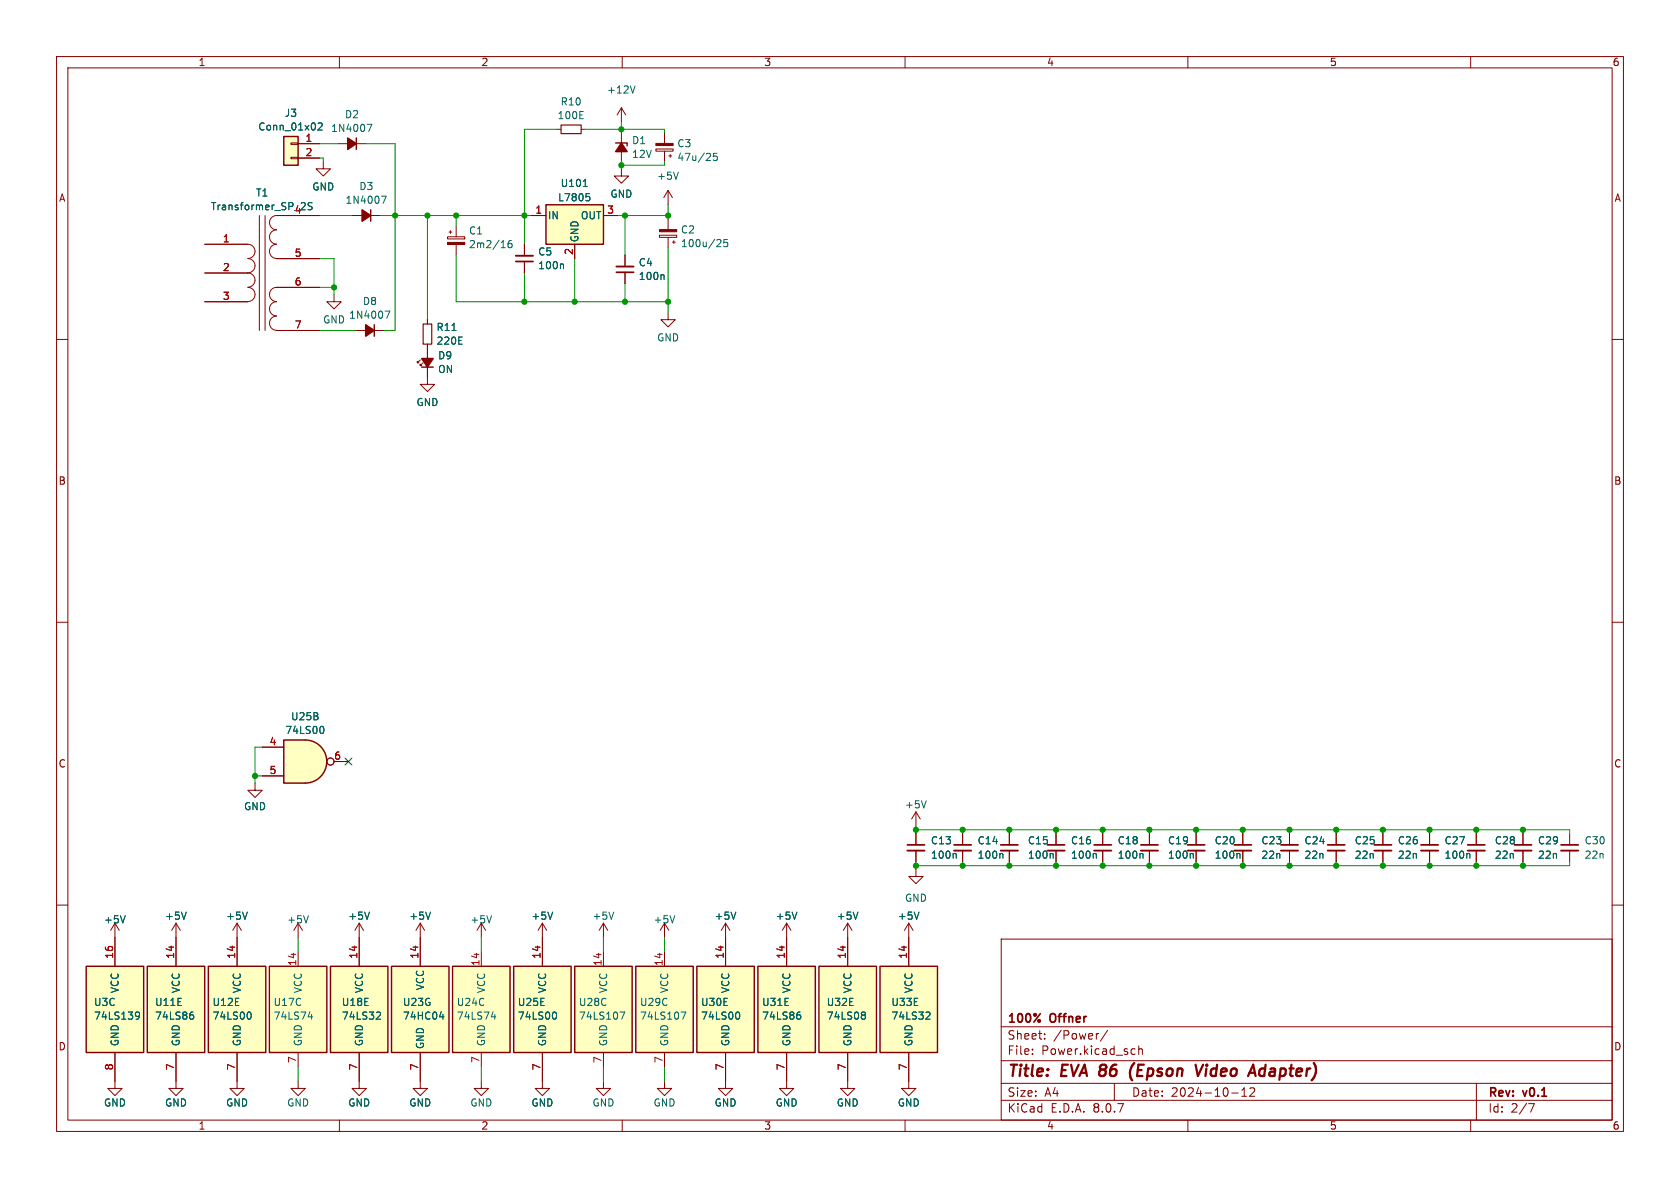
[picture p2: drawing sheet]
<svg xmlns="http://www.w3.org/2000/svg" width="297mm" height="210mm" viewBox="0 0 297 210" stroke-linecap="round" stroke-linejoin="round" font-family="sans-serif">
<g fill="none" stroke="#840000" stroke-width=".18">
<path d="M10 10h277v190h-277zM12 12h273v186h-273zM60 10v2M110 10v2M160 10v2M210 10v2M260 10v2M10 60h2M285 60h2M10 110h2M285 110h2M10 160h2"/>
<path d="M177 166h108v32h-108zM285 160h2M60 198v2M110 198v2M160 198v2M177 194.5h108M177 191.5h108M177 187.5h108M177 181.5h108M182.5 186.3v.1M182.5 185.5v.1M184.7 183.6v.1"/>
<path d="M184.7 182.8v.1M194.2 182.7l-.2 .1M195.8 182.1l-1.3 2M197 191.5v3M200.2 185.4l.5 .1M200.7 186.3l-.5 .1M201.3 185.5l.2-.1 .4 .1 .1 .9M201.3 184.9v1.5M210 198v2M217.7 193.2h1.2M219.5 193.8h.9M219.5 192.7l.5-.4v1.5"/>
<path d="M221 192.4l.5-.1 .2 .1 .1 .3-.9 1.1h.9M260 198v2M261 191.5v6.5M270.2 195.1h1l-.6 1.5"/>
</g>
<path d="M200.5 187.9a2.35 2.35 0 0 0-.3 3.1M212.7 188.2l-.9 2M213.3 188.9l-.2 1.3M213.4 188.2l-.1 .2M213.4 188.2l-.1 .1v.1M213.4 188.2v.1l-.1 .1M223.5 188.9a.66 .66 0 0 0-.8 .4v.7l.2 .2h.4" fill="none" stroke="#840000" stroke-width=".4"/>
<path d="M155.6 170.8h10.1v15.3h-10.1z" fill="#ffffc2"/>
<path d="M155.6 170.8h10.1v15.3h-10.1z" fill="none" stroke="#840000" stroke-width=".25"/>
<path d="M160.7 165.7v5.1M160.7 186.1v5" fill="none" stroke="#840000" stroke-width=".18"/>
<path d="M163.9 178.9l.4 .1 .1 .3-.8 .9h.8" fill="none" stroke="#006464" stroke-width=".18"/>
<path d="M134 170.8h10.1v15.3h-10.1z" fill="#ffffc2"/>
<path d="M134 170.8h10.1v15.3h-10.1z" fill="none" stroke="#840000" stroke-width=".25"/>
<path d="M139.1 165.7v5.1M139.1 186.1v5" fill="none" stroke="#840000" stroke-width=".18"/>
<path d="M141.1 179.4h.2l.3 .2-.1 .4-.4 .2M141.2 178.9h.2" fill="none" stroke="#006464" stroke-width=".18"/>
<path d="M123.2 170.8h10.1v15.3h-10.1z" fill="#ffffc2"/>
<path d="M123.2 170.8h10.1v15.3h-10.1z" fill="none" stroke="#840000" stroke-width=".25"/>
<g fill="none" stroke="#840000" stroke-width=".18">
<path d="M161.9 153.7v1.2h1.3l-1.3 1.3-1.2-1.3h1.2M128.3 163.2v7.6M128.3 163.2l-.8 1.3M128.3 163.2l.7 1.3M149.9 163.2l-.8 1.3M149.9 163.2v2.5M149.9 163.2l.7 1.3M160.7 163.2l-.8 1.3M160.7 163.2v2.5M160.7 163.2l.7 1.3M106.7 191.1v1.3h1.2l-1.2 1.3-1.3-1.3h1.3M128.3 186.1v6.3h1.2l-1.2 1.3-1.3-1.3h1.3"/>
<path d="M139.1 191.1v1.3h1.2l-1.2 1.3-1.3-1.3h1.3M149.9 191.1v1.3h1.2l-1.2 1.3-1.3-1.3h1.3M160.7 191.1v1.3h1.2l-1.2 1.3-1.3-1.3h1.3"/>
</g>
<path d="M130.1 161.2l-.4 1.3M130.5 178.9a.79 .79 0 0 1 0 1.3M151.7 161.2l-.4 1.3M162.5 161.2l-.5 1.3" fill="none" stroke="#006464" stroke-width=".18"/>
<path d="M144.8 170.8h10.1v15.3h-10.1z" fill="#ffffc2"/>
<path d="M108.8 25.3h2.1v.5M66.2 57.4v2M74.5 64.9h2.1M144.8 170.8h10.1v15.3h-10.1z" fill="none" stroke="#840000" stroke-width=".25"/>
<g fill="none" stroke="#840000" stroke-width=".18">
<path d="M109.9 23.5v5.1M116 26.3h3v.4h-3zM117.5 23.5v1.8M117.5 26.7v1.9M118.1 33.7l-.8 1.2M118.1 33.7v2.5M118.1 38.7v1.9M118.1 33.7l.8 1.2M118.2 27.6h.5M118.5 27.3v.5M62.9 58.4h5M75.6 56.5v.8"/>
<path d="M116.6 41.6h3v.4h-3zM118.1 55.2v1.3h1.3l-1.3 1.3-1.3-1.3h1.3M118.1 42v1.8M118.9 42.8h.5M119.1 42.5v.6M74.3 63.6l-.5 .5v-.2v.2h.2M74.8 64.1l-.5 .5v-.2v.2h.2M75.6 60.8v7.1h1.2l-1.2 1.3-1.3-1.3h1.3M161.9 143.5v2.6M161.9 147.3v2.1M161.9 150.4v2M161.9 143.5l-.7 1.3"/>
<path d="M161.9 143.5l.8 1.3M170.2 147.3v2.1M170.2 150.4v2M178.4 147.3v2.1M178.4 150.4v2M186.7 147.3v2.1M186.7 150.4v2M194.9 147.3v2.1M194.9 150.4v2M203.2 147.3v2.1M203.2 150.4v2M149.9 165.7v5.1"/>
<path d="M149.9 186.1v5"/>
</g>
<g fill="none" stroke="#006464" stroke-width=".18">
<path d="M119.9 30.4l-.4 1.3M124.8 28.4h.8M125.6 27.2v.4M126.8 27.1h-.6l-.1 .6 .2-.1h.4l.1 .2v.5l-.2 .1-.5-.1M68.1 55h.8l-.5 1.3M79.9 58.4h.7M81.1 59.6h.6M127.2 42.3l.3 .3-.1 .3-.7 .7h.8M128.6 42.3h-.6l-.1 .6 .2-.1 .4 .1 .2 .2-.1 .4-.2 .1-.5-.1M81.1 60.8h.6M163.7 141.5l-.4 1.3M168.9 150.9l.2 .2v.6"/>
<path d="M177.1 150.9l.2 .2v.6M186 150.9l.2 .2v.6M193.6 150.9l.2 .2v.6M201.9 150.9l.2 .2v.6M210.8 150.9l.2 .1v.7M152.5 178.9h.3l.2 .2-.2 .3M152.5 179.4h.3M152.8 179.4l.2 .3v.2l-.1 .2-.4 .1"/>
</g>
<path d="M160.4 150.4h3M168.7 150.4h3M176.9 150.4h3.1M185.2 150.4h3M193.4 150.4h3.1M201.7 150.4h3" fill="none" stroke="#840000" stroke-width=".33"/>
<path d="M160.4 149.4h3M168.7 149.4h3M176.9 149.4h3.1M185.2 149.4h3M193.4 149.4h3.1M201.7 149.4h3" fill="none" stroke="#840000" stroke-width=".3"/>
<g fill="#840000" stroke="#840000" stroke-width=".25">
<path d="M64.6 57.4l1.6 1-1.6 1z"/>
<path d="M109.9 25.3l1 1.5h-2.1z"/>
<path d="M74.5 63.4h2.1l-1 1.5z"/>
</g>
<g fill="#840000" stroke="#840000" stroke-width=".18">
<path d="M116 25.3h3v.4h-3z"/>
<path d="M116.6 40.6h3v.4h-3z"/>
</g>
<path d="M74.8 57.3h1.5v3.5h-1.5z" fill="none" stroke="#840000" stroke-width=".2"/>
<path d="M101.6 170.8h10.2v15.3h-10.2z" fill="#ffffc2"/>
<path d="M101.6 170.8h10.2v15.3h-10.2z" fill="none" stroke="#840000" stroke-width=".25"/>
<path d="M106.7 163.2v2.5M106.7 168.3v2.5M106.7 163.2l-.8 1.3M106.7 163.2l.7 1.3M106.7 186.1v2.5M117.5 191.1v1.3h1.2l-1.2 1.3-1.3-1.3h1.3" fill="none" stroke="#840000" stroke-width=".18"/>
<path d="M108.5 161.2l-.4 1.3M109.6 178.9h.8l-.5 1.3" fill="none" stroke="#006464" stroke-width=".18"/>
<path d="M112.4 170.8h10.2v15.3h-10.2z" fill="#ffffc2"/>
<path d="M112.4 170.8h10.2v15.3h-10.2z" fill="none" stroke="#840000" stroke-width=".25"/>
<path d="M74.3 163.2l-.8 1.3M74.3 163.2v2.5M74.3 163.2l.8 1.3M117.5 163.2v2.5M117.5 168.3v2.5M117.5 163.2l-.8 1.3M117.5 163.2l.7 1.3M117.5 186.1v2.5" fill="none" stroke="#840000" stroke-width=".18"/>
<path d="M76.1 161.2l-.4 1.3M119.3 161.9l-.4 1.2M120.4 178.9h.8l-.5 1.3" fill="none" stroke="#006464" stroke-width=".18"/>
<path d="M47.6 170.8h10.2v15.3h-10.2z" fill="#ffffc2"/>
<path d="M47.6 170.8h10.2v15.3h-10.2z" fill="none" stroke="#840000" stroke-width=".25"/>
<path d="M52.7 168.3v2.5M41.9 191.1v1.3h1.3l-1.3 1.3-1.3-1.3h1.3M52.7 186.1v2.5M74.3 191.1v1.3h1.3l-1.3 1.3-1.3-1.3h1.3M85.1 191.1v1.3h1.3l-1.3 1.3-1.3-1.3h1.3" fill="none" stroke="#840000" stroke-width=".18"/>
<path d="M54.5 179.7h.8M55.1 179.3v.9" fill="none" stroke="#006464" stroke-width=".18"/>
<path d="M58.4 170.8h10.2v15.3h-10.2z" fill="#ffffc2"/>
<path d="M58.4 170.8h10.2v15.3h-10.2z" fill="none" stroke="#840000" stroke-width=".25"/>
<path d="M63.5 165.7v5.1M63.5 186.1v5" fill="none" stroke="#840000" stroke-width=".18"/>
<path d="M66.7 178.9l.4 .1 .2 .3-.8 .9h.8" fill="none" stroke="#006464" stroke-width=".18"/>
<path d="M69.2 170.8h10.2v15.3h-10.2z" fill="#ffffc2"/>
<path d="M63 24.4v2M65.5 37.1v2M69.2 170.8h10.2v15.3h-10.2z" fill="none" stroke="#840000" stroke-width=".25"/>
<g fill="none" stroke="#840000" stroke-width=".18">
<path d="M59.7 25.4h5.1M62.2 38.1h5.1M79.1 41.9h3.1v.3h-3.1zM79.4 41h.5M79.6 40.8v.5M80.6 40v1.9M80.6 43.2v1.9M63.5 163.2l-.8 1.3M63.5 163.2v2.5M63.5 163.2l.8 1.3M74.3 165.7v5.1M52.7 191.1v1.3h1.3l-1.3 1.3-1.3-1.3h1.3"/>
<path d="M63.5 191.1v1.3h1.3l-1.3 1.3-1.3-1.3h1.3M74.3 186.1v5"/>
</g>
<path d="M64.9 22h.8l-.5 1.2M67.4 34.7h.9l-.6 1.2M88.6 43.8h.7M90.4 42.5l-.3 .1a.86 .86 0 0 0 0 1.2l.4-.1v-.5l-.2-.2h-.2l-.3 .2M65.3 161.2l-.4 1.3M77.7 179.7h.8M78.3 179.3v.9" fill="none" stroke="#006464" stroke-width=".18"/>
<g fill="#840000" stroke="#840000" stroke-width=".25">
<path d="M64 37.1l1.5 1-1.5 1z"/>
<path d="M61.5 24.4l1.5 1-1.5 1z"/>
</g>
<path d="M79.1 42.8h3.1v.4h-3.1z" fill="#840000" stroke="#840000" stroke-width=".18"/>
<path d="M50.2 24.1h2.5v5.1h-2.5z" fill="#ffffc2"/>
<g fill="none" stroke="#840000" stroke-width=".18">
<path d="M45.8 38.1v20.3M46.9 38.1v20.3M51.4 27.8h1.3v.3h-1.3zM51.4 25.3h1.3v.2h-1.3zM52.7 25.4h3.8M52.7 27.9h3.8M56.5 38.1h-7.6a1.25 1.25 0 0 0-1.2 1.3 1.25 1.25 0 0 0 1.2 1.2M57.1 28.6v1.2h1.3l-1.3 1.3-1.2-1.3h1.2M36.2 48.3h7.6a1.27 1.27 0 0 1 1.3 1.2 1.27 1.27 0 0 1-1.3 1.3 1.26 1.26 0 0 1 1.3 1.3 1.26 1.26 0 0 1-1.3 1.2M36.2 43.2h7.6a1.27 1.27 0 0 1 1.3 1.2 1.27 1.27 0 0 1-1.3 1.3 1.26 1.26 0 0 1 1.3 1.3 1.26 1.26 0 0 1-1.3 1.2M36.2 53.3h7.6M48.9 53.3a1.27 1.27 0 0 0-1.2 1.3 1.27 1.27 0 0 0 1.2 1.3 1.25 1.25 0 0 0-1.2 1.2 1.25 1.25 0 0 0 1.2 1.3"/>
<path d="M48.9 43.2a1.25 1.25 0 0 0-1.2 1.2 1.25 1.25 0 0 0 1.2 1.3h7.6M48.9 40.6a1.25 1.25 0 0 0-1.2 1.3 1.25 1.25 0 0 0 1.2 1.2M48.9 58.4h7.6M56.5 50.8h-7.6a1.25 1.25 0 0 0-1.2 1.3 1.25 1.25 0 0 0 1.2 1.2M59.1 52.1v1.2h1.2l-1.2 1.3-1.3-1.3h1.3"/>
</g>
<path d="M50.2 24.1h2.5v5.1h-2.5z" fill="none" stroke="#840000" stroke-width=".25"/>
<path d="M53.7 35.8l.3 .3-.1 .3-.7 .7h.8M55.2 35.9l-.5-.1-.2 .1v.4l.6 .2 .1 .3-.3 .3-.4-.1M56.2 21.8l.5-.1 .3 .4-.8 .9h.8" fill="none" stroke="#006464" stroke-width=".18"/>
<path d="M90.8 170.8h10.2v15.3h-10.2z" fill="#ffffc2"/>
<path d="M90.8 170.8h10.2v15.3h-10.2z" fill="none" stroke="#840000" stroke-width=".25"/>
<path d="M95.9 165.7v5.1M95.9 186.1v5" fill="none" stroke="#840000" stroke-width=".18"/>
<path d="M98.1 178.9a.79 .79 0 0 1 0 1.3" fill="none" stroke="#006464" stroke-width=".18"/>
<path d="M15.2 170.8h10.2v15.3h-10.2z" fill="#ffffc2"/>
<path d="M15.2 170.8h10.2v15.3h-10.2z" fill="none" stroke="#840000" stroke-width=".25"/>
<path d="M20.3 163.2v7.6M20.3 163.2l-.7 1.3M20.3 163.2l.8 1.3M31.1 163.2l-.7 1.3M31.1 163.2v2.5M31.1 163.2l.8 1.3M20.3 186.1v5M31.1 191.1v1.3h1.3l-1.3 1.3-1.3-1.3h1.3" fill="none" stroke="#840000" stroke-width=".18"/>
<path d="M22.1 161.9l-.4 1.2M24.1 179l.3-.1 .2 .1a.84 .84 0 0 1-.3 1.2h-.2M24.7 179.4l-.3 .3-.3-.1M32.9 161.2l-.4 1.3" fill="none" stroke="#006464" stroke-width=".18"/>
<path d="M26 170.8h10.2v15.3h-10.2z" fill="#ffffc2"/>
<path d="M26 170.8h10.2v15.3h-10.2z" fill="none" stroke="#840000" stroke-width=".25"/>
<path d="M31.1 165.7v5.1M20.3 191.1v1.3h1.3l-1.3 1.3-1.3-1.3h1.3M31.1 186.1v5" fill="none" stroke="#840000" stroke-width=".18"/>
<path d="M33.8 179.4h.2l.2 .2v.4l-.4 .2M33.9 178.9h.2" fill="none" stroke="#006464" stroke-width=".18"/>
<path d="M80 170.8h10.2v15.3h-10.2z" fill="#ffffc2"/>
<path d="M80 170.8h10.2v15.3h-10.2z" fill="none" stroke="#840000" stroke-width=".25"/>
<g fill="none" stroke="#840000" stroke-width=".18">
<path d="M45.1 138.4v1.3h1.3l-1.3 1.3-1.3-1.3h1.3M85.1 163.2v2.5M85.1 168.3v2.5M85.1 163.2l-.8 1.3M85.1 163.2l.8 1.3M95.9 163.2l-.8 1.3M95.9 163.2v2.5M95.9 163.2l.7 1.3M139.1 163.2l-.8 1.3M139.1 163.2v2.5M139.1 163.2l.7 1.3M85.1 186.1v2.5"/>
<path d="M95.9 191.1v1.3h1.3l-1.3 1.3-1.3-1.3h1.3"/>
</g>
<path d="M86.9 179.7h.8M86.9 161.9l-.4 1.2M87.5 179.3v.9M97.7 161.2l-.4 1.3M140.9 161.2l-.4 1.3" fill="none" stroke="#006464" stroke-width=".18"/>
<path d="M54 130.8a3.8 3.8 0 0 1 3.8 3.8 3.8 3.8 0 0 1-3.8 3.8z" fill="#ffffc2" stroke="#ffffc2" stroke-width=".18"/>
<path d="M50.2 130.8h3.8v7.6h-3.8z" fill="#ffffc2"/>
<path d="M50.2 130.8h3.8a3.8 3.8 0 0 1 3.8 3.8 3.8 3.8 0 0 1-3.8 3.8h-3.8z" fill="none" stroke="#840000" stroke-width=".25"/>
<g fill="none" stroke="#840000" stroke-width=".18">
<path d="M46.4 132.1h3.8M46.4 137.2h3.8M59.1 134.6h2.5"/>
<circle cx="58.4" cy="134.6" r=".63"/>
</g>
<path d="M57 128.4a.79 .79 0 0 1 0 1.3" fill="none" stroke="#006464" stroke-width=".18"/>
<path d="M36.8 170.8h10.2v15.3h-10.2z" fill="#ffffc2"/>
<path d="M36.8 170.8h10.2v15.3h-10.2z" fill="none" stroke="#840000" stroke-width=".25"/>
<g fill="none" stroke="#840000" stroke-width=".18">
<path d="M211.5 147.3v2.1M211.5 150.4v2M269.2 147.3v2.1M269.2 150.4v2M277.5 147.3v2.1M277.5 150.4v2M41.9 163.2v7.6M41.9 163.2l-.8 1.3M41.9 163.2l.8 1.3M52.7 163.2l-.8 1.3M52.7 163.2v2.5M52.7 163.2l.8 1.3"/>
<path d="M41.9 186.1v5"/>
</g>
<path d="M219 150.9l.2 .1v.7M43.7 161.2l-.4 1.3M44.1 178.9a.79 .79 0 0 1 0 1.3M54.5 161.9l-.4 1.2" fill="none" stroke="#006464" stroke-width=".18"/>
<path d="M209.9 150.4h3.1M267.7 150.4h3.1M276 150.4h3" fill="none" stroke="#840000" stroke-width=".33"/>
<path d="M209.9 149.4h3.1M267.7 149.4h3.1M276 149.4h3" fill="none" stroke="#840000" stroke-width=".3"/>
<path d="M96.5 36.2h10.2v7h-10.2z" fill="#ffffc2"/>
<path d="M96.5 36.2h10.2v7h-10.2z" fill="none" stroke="#840000" stroke-width=".25"/>
<g fill="none" stroke="#840000" stroke-width=".18">
<path d="M109.9 19.1l-.8 1.2M109.9 19.1v2.5M109.9 19.1l.7 1.2M48.9 38.1h7.6M52.7 25.4h3.8M52.7 27.9h3.8M94 38.1h2.5M98.4 22.9h.8M102.7 22.9h.8M106.7 38.1h2.5M109.9 29.8v1.3h1.2l-1.2 1.3-1.3-1.3h1.3M36.2 43.2h7.6"/>
<path d="M36.2 48.3h7.6M36.2 53.3h7.6M48.9 45.7h7.6M48.9 50.8h7.6M48.9 58.4h7.6M75.6 56.5v.8M92.7 43.2v2M92.7 46.2v2.1M101.6 43.2v2.5M110.5 45.1v2M110.5 48.1v2.1M75.6 60.8v2.6"/>
<path d="M75.6 64.9v1.8M46.4 132.1h3.8M46.4 137.2h3.8M59.1 134.6h2.5M161.9 147.3v2.1M161.9 150.4v2M170.2 147.3v2.1M170.2 150.4v2M178.4 147.3v2.1M178.4 150.4v2M186.7 147.3v2.1M186.7 150.4v2"/>
<path d="M194.9 147.3v2.1M194.9 150.4v2M203.2 147.3v2.1M203.2 150.4v2M211.5 147.3v2.1M211.5 150.4v2M219.7 147.3v2.1M219.7 150.4v2M228 147.3v2.1M228 150.4v2M236.2 147.3v2.1M236.2 150.4v2"/>
<path d="M244.5 147.3v2.1M244.5 150.4v2M252.7 147.3v2.1M252.7 150.4v2M261 147.3v2.1M261 150.4v2M269.2 147.3v2.1M269.2 150.4v2M20.3 165.7v5.1M31.1 165.7v5.1M41.9 165.7v5.1M63.5 165.7v5.1"/>
<path d="M74.3 165.7v5.1M95.9 165.7v5.1M128.3 165.7v5.1M139.1 165.7v5.1M149.9 165.7v5.1M160.7 165.7v5.1M20.3 186.1v5M31.1 186.1v5M41.9 186.1v5M63.5 186.1v5M74.3 186.1v5M95.9 186.1v5"/>
<path d="M128.3 186.1v5M139.1 186.1v5M149.9 186.1v5M160.7 186.1v5"/>
<circle cx="58.4" cy="134.6" r=".63"/>
</g>
<g fill="none" stroke="#006464" stroke-width=".18">
<path d="M102.5 19.7h.6M112.3 15.2l-.4 1.3M53.7 35.8l.3 .3-.1 .3-.7 .7h.8M55.2 35.9l-.5-.1-.2 .1v.4l.6 .2 .1 .3-.3 .3-.4-.1M56.2 21.8l.5-.1 .3 .4-.8 .9h.8M102.5 21h.6M103.1 33h.7M103.6 34.2h.6M103.7 34.7h.3l.3 .3-.1 .4-.5 .1M79.9 58.4h.7M81.1 59.6h.6M99.4 46.7l.2 .1v.7"/>
<path d="M117.2 48.6l.2 .1v.7M81.1 60.8h.6M57 128.4a.79 .79 0 0 1 0 1.3M168.9 150.9l.2 .2v.6M177.1 150.9l.2 .2v.6M186 150.9l.2 .2v.6M193.6 150.9l.2 .2v.6M201.9 150.9l.2 .2v.6M210.8 150.9l.2 .1v.7M219 150.9l.2 .1v.7M259.7 150.9l.2 .2v.6M22.1 161.9l-.4 1.2"/>
<path d="M24.1 179l.3-.1 .2 .1a.84 .84 0 0 1-.3 1.2h-.2M24.7 179.4l-.3 .3-.3-.1M32.9 161.2l-.4 1.3M33.8 179.4h.2l.2 .2v.4l-.4 .2M33.9 178.9h.2M43.7 161.2l-.4 1.3M44.1 178.9a.79 .79 0 0 1 0 1.3M65.3 161.2l-.4 1.3M66.7 178.9l.4 .1 .2 .3-.8 .9h.8M76.1 161.2l-.4 1.3M77.7 179.7h.8M78.3 179.3v.9"/>
<path d="M97.7 161.2l-.4 1.3M98.1 178.9a.79 .79 0 0 1 0 1.3M130.1 161.2l-.4 1.3M130.5 178.9a.79 .79 0 0 1 0 1.3M140.9 161.2l-.4 1.3M141.1 179.4h.2l.3 .2-.1 .4-.4 .2M141.2 178.9h.2M151.7 161.2l-.4 1.3M152.5 178.9h.3l.2 .2-.2 .3M152.5 179.4h.3M152.8 179.4l.2 .3v.2l-.1 .2-.4 .1M162.5 161.2l-.5 1.3"/>
<path d="M163.9 178.9l.4 .1 .1 .3-.8 .9h.8"/>
</g>
<path d="M91.2 45.2h3M109 47.1h3M218.2 150.4h3M226.4 150.4h3.1M234.7 150.4h3M243 150.4h3M251.2 150.4h3.1M259.5 150.4h3" fill="none" stroke="#840000" stroke-width=".33"/>
<path d="M91.2 46.2h3M109 48.1h3M218.2 149.4h3M226.4 149.4h3.1M234.7 149.4h3M243 149.4h3M251.2 149.4h3.1M259.5 149.4h3" fill="none" stroke="#840000" stroke-width=".3"/>
<path d="M99.2 22.1h3.5v1.5h-3.5z" fill="none" stroke="#840000" stroke-width=".2"/>
<g fill="none" stroke="#009600" stroke-width=".18">
<path d="M56.5 27.9h.6v.7M56.5 38.1h5.7M56.5 25.4h3.2M64.8 25.4h5v33h-1.9M67.3 38.1h26.7M75.6 38.1v18.4M80.6 38.1v1.9M98.4 22.9h-5.7v20.3M103.5 22.9h14v.6M109.2 38.1h8.9M109.9 21.6v1.9M109.9 28.6v1.2"/>
<path d="M110.5 38.1v7M117.5 28.6v.6h-7.6M118.1 36.2v2.5M56.5 45.7h2.6v6.4M56.5 50.8h2.6M56.5 58.4h6.4M80.6 45.1v8.2h37.5M92.7 48.3v5M101.6 45.7v7.6M110.5 50.2v3.1M118.1 43.8v11.4M45.1 137.2h1.3"/>
<path d="M46.4 132.1h-1.3v6.3M161.9 146.7h115.6v.6M161.9 146.1v1.2M161.9 152.4v1.3M170.2 146.7v.6M170.2 152.4v.6M178.4 146.7v.6M178.4 152.4v.6M186.7 146.7v.6M186.7 152.4v.6M194.9 146.7v.6M194.9 152.4v.6"/>
<path d="M203.2 146.7v.6M203.2 152.4v.6M211.5 146.7v.6M211.5 152.4v.6M219.7 146.7v.6M219.7 152.4v.6M228 146.7v.6M228 152.4v.6M236.2 146.7v.6M236.2 152.4v.6M244.5 146.7v.6M244.5 152.4v.6"/>
<path d="M252.7 146.7v.6M252.7 152.4v.6M261 146.7v.6M261 152.4v.6M269.2 146.7v.6M269.2 152.4v.6M277.5 152.4v.6h-115.6M52.7 165.7v2.6M85.1 165.7v2.6M106.7 165.7v2.6M117.5 165.7v2.6M52.7 188.6v2.5"/>
<path d="M85.1 188.6v2.5M106.7 188.6v2.5M117.5 188.6v2.5"/>
</g>
<path d="M61 134l1.2 1.2M62.2 134l-1.2 1.2" fill="none" stroke="#000084" stroke-width=".18"/>
<g fill="#009600" stroke="#009600" stroke-width=".18">
<circle cx="261" cy="146.7" r=".46"/>
<circle cx="261" cy="153" r=".46"/>
<circle cx="252.7" cy="146.7" r=".46"/>
<circle cx="244.5" cy="153" r=".46"/>
<circle cx="244.5" cy="146.7" r=".46"/>
<circle cx="219.7" cy="146.7" r=".46"/>
<circle cx="228" cy="146.7" r=".46"/>
<circle cx="228" cy="153" r=".46"/>
<circle cx="219.7" cy="153" r=".46"/>
<circle cx="252.7" cy="153" r=".46"/>
<circle cx="269.2" cy="153" r=".46"/>
<circle cx="269.2" cy="146.7" r=".46"/>
<circle cx="236.2" cy="153" r=".46"/>
<circle cx="236.2" cy="146.7" r=".46"/>
<circle cx="92.7" cy="38.1" r=".46"/>
<circle cx="80.6" cy="38.1" r=".46"/>
<circle cx="110.5" cy="38.1" r=".46"/>
<circle cx="109.9" cy="22.9" r=".46"/>
<circle cx="101.6" cy="53.3" r=".46"/>
<circle cx="109.9" cy="29.2" r=".46"/>
<circle cx="92.7" cy="53.3" r=".46"/>
<circle cx="178.4" cy="146.7" r=".46"/>
<circle cx="59.1" cy="50.8" r=".46"/>
<circle cx="110.5" cy="53.3" r=".46"/>
<circle cx="118.1" cy="53.3" r=".46"/>
<circle cx="118.1" cy="38.1" r=".46"/>
<circle cx="178.4" cy="153" r=".46"/>
<circle cx="170.2" cy="153" r=".46"/>
<circle cx="170.2" cy="146.7" r=".46"/>
<circle cx="211.5" cy="146.7" r=".46"/>
<circle cx="211.5" cy="153" r=".46"/>
<circle cx="186.7" cy="146.7" r=".46"/>
<circle cx="194.9" cy="146.7" r=".46"/>
<circle cx="194.9" cy="153" r=".46"/>
<circle cx="161.9" cy="153" r=".46"/>
<circle cx="161.9" cy="146.7" r=".46"/>
<circle cx="186.7" cy="153" r=".46"/>
<circle cx="203.2" cy="153" r=".46"/>
<circle cx="203.2" cy="146.7" r=".46"/>
<circle cx="45.1" cy="137.2" r=".46"/>
<circle cx="69.8" cy="38.1" r=".46"/>
<circle cx="75.6" cy="38.1" r=".46"/>
</g>
<g font-size="2.8" fill="#840000">
<text x="178" y="190.9">Title:</text>
<text x="187.7" y="190.9">EVA 86</text>
<text x="201.4" y="190.9">(Epson</text>
<text x="213.9" y="190.9">Video</text>
<text x="224.2" y="190.9">Adapter)</text>
</g>
<g font-size="2.1" fill="#840000">
<text x="178" y="184">Sheet:</text>
<text x="178" y="181.2">100%</text>
<text x="185.7" y="181.2">Offner</text>
<text x="186.2" y="184">/Power/</text>
<text x="178" y="186.7">File:</text>
<text x="184.1" y="186.7">Power.kicad_sch</text>
<text x="178" y="196.9">KiCad</text>
<text x="178" y="194.1">Size:</text>
<text x="184.7" y="194.1">A4</text>
<text x="185.7" y="196.9">E.D.A.</text>
<text x="193.3" y="196.9">8.0.7</text>
<text x="200" y="194.1">Date:</text>
<text x="207" y="194.1">2024-10-12</text>
<text x="263" y="194.3">Rev:</text>
<text x="263" y="196.9">Id:</text>
<text x="267.1" y="196.9">2/7</text>
<text x="269.4" y="194.3">v0.1</text>
</g>
<g font-size="1.8" fill="#840000">
<text x="35" y="11.9">1</text>
<text x="85" y="11.9">2</text>
<text x="135" y="11.9">3</text>
<text x="185" y="11.9">4</text>
<text x="235" y="11.9">5</text>
<text x="285" y="11.9">6</text>
<text x="10.3" y="35.9">A</text>
<text x="285.3" y="35.9">A</text>
<text x="10.3" y="85.9">B</text>
<text x="285.3" y="85.9">B</text>
<text x="10.3" y="135.9">C</text>
<text x="285.3" y="135.9">C</text>
<text x="10.3" y="185.9">D</text>
<text x="285.3" y="185.9">D</text>
<text x="35" y="199.9">1</text>
<text x="85" y="199.9">2</text>
<text x="135" y="199.9">3</text>
<text x="185" y="199.9">4</text>
<text x="235" y="199.9">5</text>
<text x="285" y="199.9">6</text>
</g>
<g font-size="1.8" fill="#006464">
<text x="107.2" y="16.7">+12V</text>
<text x="45.6" y="23.3">Conn_01x02</text>
<text x="50.2" y="20.8">J3</text>
<text x="58.4" y="23.5">1N4007</text>
<text x="60.9" y="21.1">D2</text>
<text x="98.5" y="21.3">100E</text>
<text x="99" y="18.8">R10</text>
<text x="111.6" y="25.7">D1</text>
<text x="111.6" y="28.1">12V</text>
<text x="119.6" y="26.2">C3</text>
<text x="119.6" y="28.7">47u/25</text>
<text x="45.2" y="34.9">T1</text>
<text x="55.1" y="33.9">GND</text>
<text x="63.4" y="33.8">D3</text>
<text x="98.6" y="35.8">L7805</text>
<text x="99" y="33.2">U101</text>
<text x="107.8" y="35.2">GND</text>
<text x="116.1" y="32">+5V</text>
<text x="37.2" y="37.4">Transformer_SP_2S</text>
<text x="61" y="36.2">1N4007</text>
<text x="82.8" y="41.7">C1</text>
<text x="96.8" y="39">IN</text>
<text x="102.6" y="39">OUT</text>
<text x="120.3" y="41.5">C2</text>
<text x="82.8" y="44.1">2m2/16</text>
<text x="95" y="45.4">C5</text>
<text x="95" y="47.8">100n</text>
<text x="102.5" y="42.9" transform="rotate(-90 102.5 42.9)">GND</text>
<text x="112.8" y="47.3">C4</text>
<text x="120.3" y="43.9">100u/25</text>
<text x="112.8" y="49.7">100n</text>
<text x="57" y="57.4">GND</text>
<text x="61.6" y="56.5">1N4007</text>
<text x="64.1" y="54.1">D8</text>
<text x="77.1" y="58.7">R11</text>
<text x="77.1" y="61.1">220E</text>
<text x="77.4" y="63.7">D9</text>
<text x="116.1" y="60.6">GND</text>
<text x="73.5" y="72">GND</text>
<text x="77.4" y="66.1">ON</text>
<text x="50.3" y="130">74LS00</text>
<text x="51.4" y="127.5">U25B</text>
<text x="43" y="143.4">GND</text>
<text x="159.9" y="143.1">+5V</text>
<text x="164.5" y="149.5">C13</text>
<text x="172.7" y="149.5">C14</text>
<text x="181.6" y="149.5">C15</text>
<text x="189.2" y="149.5">C16</text>
<text x="197.5" y="149.5">C18</text>
<text x="206.4" y="149.5">C19</text>
<text x="214.6" y="149.5">C20</text>
<text x="222.9" y="149.5">C23</text>
<text x="230.5" y="149.5">C24</text>
<text x="239.4" y="149.5">C25</text>
<text x="247" y="149.5">C26</text>
<text x="255.3" y="149.5">C27</text>
<text x="264.2" y="149.5">C28</text>
<text x="271.8" y="149.5">C29</text>
<text x="280" y="149.5">C30</text>
<text x="164.5" y="152">100n</text>
<text x="172.7" y="152">100n</text>
<text x="181.6" y="152">100n</text>
<text x="189.2" y="152">100n</text>
<text x="197.5" y="152">100n</text>
<text x="206.4" y="152">100n</text>
<text x="214.6" y="152">100n</text>
<text x="222.9" y="152">22n</text>
<text x="230.5" y="152">22n</text>
<text x="239.4" y="152">22n</text>
<text x="247" y="152">22n</text>
<text x="255.3" y="152">100n</text>
<text x="264.2" y="152">22n</text>
<text x="271.8" y="152">22n</text>
<text x="280" y="152">22n</text>
<text x="159.9" y="159.6">GND</text>
<text x="18.3" y="163.4">+5V</text>
<text x="29.1" y="162.8">+5V</text>
<text x="39.9" y="162.8">+5V</text>
<text x="50.7" y="163.4">+5V</text>
<text x="61.5" y="162.8">+5V</text>
<text x="72.3" y="162.8">+5V</text>
<text x="83.1" y="163.4">+5V</text>
<text x="93.8" y="162.8">+5V</text>
<text x="104.6" y="162.8">+5V</text>
<text x="115.4" y="163.4">+5V</text>
<text x="126.2" y="162.8">+5V</text>
<text x="137" y="162.8">+5V</text>
<text x="147.8" y="162.8">+5V</text>
<text x="158.6" y="162.8">+5V</text>
<text x="16.5" y="178">U3C</text>
<text x="21.2" y="175.7" transform="rotate(-90 21.2 175.7)">VCC</text>
<text x="27.3" y="178">U11E</text>
<text x="32" y="175.7" transform="rotate(-90 32 175.7)">VCC</text>
<text x="37.5" y="178">U12E</text>
<text x="42.8" y="175.7" transform="rotate(-90 42.8 175.7)">VCC</text>
<text x="48.3" y="178">U17C</text>
<text x="53.6" y="175.7" transform="rotate(-90 53.6 175.7)">VCC</text>
<text x="60.3" y="178">U18E</text>
<text x="64.4" y="175.7" transform="rotate(-90 64.4 175.7)">VCC</text>
<text x="71.1" y="178">U23G</text>
<text x="75.2" y="175.2" transform="rotate(-90 75.2 175.2)">VCC</text>
<text x="80.7" y="178">U24C</text>
<text x="86" y="175.7" transform="rotate(-90 86 175.7)">VCC</text>
<text x="91.4" y="178">U25E</text>
<text x="96.7" y="175.7" transform="rotate(-90 96.7 175.7)">VCC</text>
<text x="102.2" y="178">U28C</text>
<text x="107.5" y="175.7" transform="rotate(-90 107.5 175.7)">VCC</text>
<text x="113" y="178">U29C</text>
<text x="118.3" y="175.7" transform="rotate(-90 118.3 175.7)">VCC</text>
<text x="123.8" y="178">U30E</text>
<text x="129.1" y="175.7" transform="rotate(-90 129.1 175.7)">VCC</text>
<text x="134.6" y="178">U31E</text>
<text x="139.9" y="175.7" transform="rotate(-90 139.9 175.7)">VCC</text>
<text x="146.1" y="178">U32E</text>
<text x="150.7" y="175.7" transform="rotate(-90 150.7 175.7)">VCC</text>
<text x="157.5" y="178">U33E</text>
<text x="161.5" y="175.7" transform="rotate(-90 161.5 175.7)">VCC</text>
<text x="16.5" y="180.5">74LS139</text>
<text x="21.2" y="185" transform="rotate(-90 21.2 185)">GND</text>
<text x="27.3" y="180.5">74LS86</text>
<text x="32" y="185" transform="rotate(-90 32 185)">GND</text>
<text x="37.5" y="180.5">74LS00</text>
<text x="42.8" y="185" transform="rotate(-90 42.8 185)">GND</text>
<text x="48.3" y="180.5">74LS74</text>
<text x="53.6" y="185" transform="rotate(-90 53.6 185)">GND</text>
<text x="60.3" y="180.5">74LS32</text>
<text x="64.4" y="185" transform="rotate(-90 64.4 185)">GND</text>
<text x="71.1" y="180.5">74HC04</text>
<text x="75.2" y="185.5" transform="rotate(-90 75.2 185.5)">GND</text>
<text x="80.7" y="180.5">74LS74</text>
<text x="86" y="185" transform="rotate(-90 86 185)">GND</text>
<text x="91.4" y="180.5">74LS00</text>
<text x="96.7" y="185" transform="rotate(-90 96.7 185)">GND</text>
<text x="102.2" y="180.5">74LS107</text>
<text x="107.5" y="185" transform="rotate(-90 107.5 185)">GND</text>
<text x="113" y="180.5">74LS107</text>
<text x="118.3" y="185" transform="rotate(-90 118.3 185)">GND</text>
<text x="123.8" y="180.5">74LS00</text>
<text x="129.1" y="185" transform="rotate(-90 129.1 185)">GND</text>
<text x="134.6" y="180.5">74LS86</text>
<text x="139.9" y="185" transform="rotate(-90 139.9 185)">GND</text>
<text x="146.1" y="180.5">74LS08</text>
<text x="150.7" y="185" transform="rotate(-90 150.7 185)">GND</text>
<text x="157.5" y="180.5">74LS32</text>
<text x="161.5" y="185" transform="rotate(-90 161.5 185)">GND</text>
<text x="18.3" y="195.8">GND</text>
<text x="29.1" y="195.8">GND</text>
<text x="39.9" y="195.8">GND</text>
<text x="50.7" y="195.8">GND</text>
<text x="61.5" y="195.8">GND</text>
<text x="72.3" y="195.8">GND</text>
<text x="83.1" y="195.8">GND</text>
<text x="93.8" y="195.8">GND</text>
<text x="104.6" y="195.8">GND</text>
<text x="115.4" y="195.8">GND</text>
<text x="126.2" y="195.8">GND</text>
<text x="137" y="195.8">GND</text>
<text x="147.8" y="195.8">GND</text>
<text x="158.6" y="195.8">GND</text>
</g>
<g font-size="1.8" fill="#a90000">
<text x="53.9" y="25.1">1</text>
<text x="53.9" y="27.7">2</text>
<text x="52" y="37.8">4</text>
<text x="94.5" y="37.8">1</text>
<text x="107.2" y="37.8">3</text>
<text x="39.3" y="42.9">1</text>
<text x="52" y="45.5">5</text>
<text x="101.3" y="45.2" transform="rotate(-90 101.3 45.2)">2</text>
<text x="39.3" y="48">2</text>
<text x="39.3" y="53.1">3</text>
<text x="52" y="50.5">6</text>
<text x="52" y="58.2">7</text>
<text x="47.6" y="131.8">4</text>
<text x="47.6" y="136.9">5</text>
<text x="59" y="134.4">6</text>
<text x="20.1" y="169.6" transform="rotate(-90 20.1 169.6)">16</text>
<text x="30.9" y="169.6" transform="rotate(-90 30.9 169.6)">14</text>
<text x="41.7" y="169.6" transform="rotate(-90 41.7 169.6)">14</text>
<text x="52.5" y="170.9" transform="rotate(-90 52.5 170.9)">14</text>
<text x="63.2" y="169.6" transform="rotate(-90 63.2 169.6)">14</text>
<text x="74" y="169.6" transform="rotate(-90 74 169.6)">14</text>
<text x="84.8" y="170.9" transform="rotate(-90 84.8 170.9)">14</text>
<text x="95.6" y="169.6" transform="rotate(-90 95.6 169.6)">14</text>
<text x="106.4" y="170.9" transform="rotate(-90 106.4 170.9)">14</text>
<text x="117.2" y="170.9" transform="rotate(-90 117.2 170.9)">14</text>
<text x="128" y="169.6" transform="rotate(-90 128 169.6)">14</text>
<text x="138.8" y="169.6" transform="rotate(-90 138.8 169.6)">14</text>
<text x="149.6" y="169.6" transform="rotate(-90 149.6 169.6)">14</text>
<text x="160.4" y="169.6" transform="rotate(-90 160.4 169.6)">14</text>
<text x="20.1" y="189.3" transform="rotate(-90 20.1 189.3)">8</text>
<text x="30.9" y="189.3" transform="rotate(-90 30.9 189.3)">7</text>
<text x="41.7" y="189.3" transform="rotate(-90 41.7 189.3)">7</text>
<text x="52.5" y="188" transform="rotate(-90 52.5 188)">7</text>
<text x="63.2" y="189.3" transform="rotate(-90 63.2 189.3)">7</text>
<text x="74" y="189.3" transform="rotate(-90 74 189.3)">7</text>
<text x="84.8" y="188" transform="rotate(-90 84.8 188)">7</text>
<text x="95.6" y="189.3" transform="rotate(-90 95.6 189.3)">7</text>
<text x="106.4" y="188" transform="rotate(-90 106.4 188)">7</text>
<text x="117.2" y="188" transform="rotate(-90 117.2 188)">7</text>
<text x="128" y="189.3" transform="rotate(-90 128 189.3)">7</text>
<text x="138.8" y="189.3" transform="rotate(-90 138.8 189.3)">7</text>
<text x="149.6" y="189.3" transform="rotate(-90 149.6 189.3)">7</text>
<text x="160.4" y="189.3" transform="rotate(-90 160.4 189.3)">7</text>
</g>
</svg>
